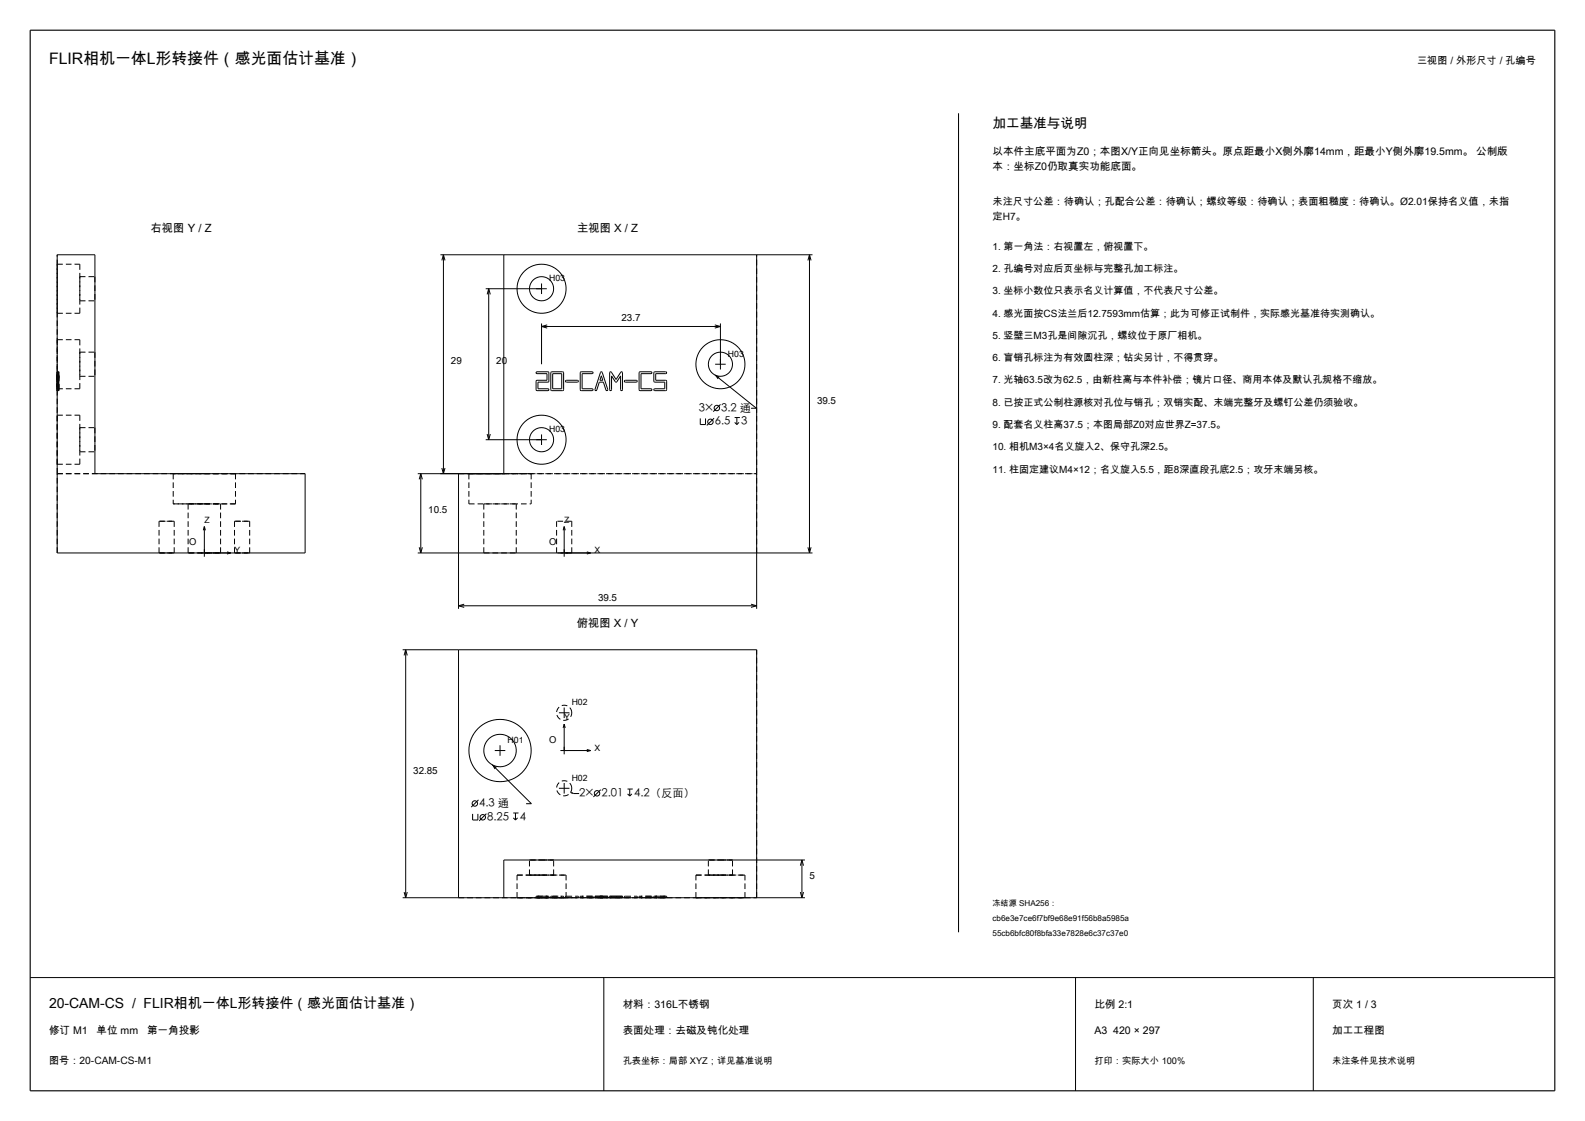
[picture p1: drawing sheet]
<svg xmlns="http://www.w3.org/2000/svg" width="420mm" height="297mm" viewBox="0 0 420 297" stroke-linecap="round" stroke-linejoin="round" font-family="sans-serif">
<path d="M8 8h404v281h-404z" fill="none" stroke="#000" stroke-width=".3"/>
<g fill="none" stroke="#000" stroke-width=".26">
<path d="M254 30v217M15.1 67.5h10.1v58h55.7v21h-65.8zM116.7 67.5h98.6M117.5 67.5v58M117.5 67.5l-.4 1.5M117.5 67.5l.4 1.5M128.7 76.5h16.2M129.5 76.5v40M129.5 76.5l-.4 1.5M129.5 76.5l.4 1.5M133.5 67.5v58M143.5 75.1v2.8"/>
<path d="M200.5 67.5v93.8M214.5 67.5v79M214.5 67.5l-.4 1.5M214.5 67.5l.4 1.5M142.2 98.5l3.2 .1-.1 2.6h-2.8v1.8h2.7l.2 .1-.1 .4-3.2-.1 .1-2.6h2.8v-1.8h-2.7l-.3-.2zM143.5 85.7v10.8M143.5 86.5h47.4M143.5 86.5l1.5 .4M145 86.1l-1.5 .4M146 98.6h3.3l-.1 4.9-3.2-.1zM146.5 99h2.4v4h-2.4zM153.8 98.6h3.3l-.2 .4h-2.6v4h2.6l.3 .3-.2 .2-3.2-.1z"/>
<path d="M159.2 98.6l.4 .1 1.4 4.5-.1 .3-.3-.2-.7-2.1h-1.1l-.7 2.1-.1 .2-.3-.2zM159.4 99.6l.3 1.2h-.7zM161.7 98.5l.3 .1 1.2 1.9 1.3-1.9h.4l-.1 4.9-.3-.2v-3.7l-1.3 1.6-1.2-1.6v3.7l-.2 .2-.2-.1zM169.4 98.6h3.3l-.2 .4h-2.6v4h2.6l.2 .1-.1 .4-3.2-.1zM173.3 98.6h3.3l-.2 .4h-2.6v1.8l2.8 .1-.1 2.6-3.2-.1 .2-.4h2.6v-1.8l-2.8-.1zM189.4 86.1l1.5 .4M189.5 99.4l10.9 8.8h-1.4M189.5 96.5h2.8M190.9 85.7v12.2M190.9 86.5l-1.5 .4M128.7 116.5h16.2M129.1 115l.4 1.5"/>
<path d="M129.9 115l-.4 1.5M143.5 115.1v2.8M149.9 100.9l3.1-.1 .2 .2-.2 .2h-2.9zM165.5 100.9l3.1-.1 .2 .2-.2 .2h-2.9zM185.6 110.9v1.6h1.4v-1.6M189.2 110.8l-1.9 1.9M190.9 107.1l-1.9 2M194.7 110.6h1.4M194.7 111.9l.6 .6M195.3 110.6v1.9M195.8 111.9l-.5 .6M54.2 139.5v8"/>
<path d="M54.2 139.5l-.3 1M54.2 139.5l.2 1M110.7 125.5h22.8M111.5 125.5v21M111.5 125.5l-.4 1.5M111.5 125.5l.4 1.5M117.1 124l.4 1.5M117.9 124l-.4 1.5M121.5 125.5v35.8M124.2 125.5h9.3M149.5 139.5v8M149.5 139.5l-.3 1"/>
<path d="M149.5 139.5l.3 1M60.1 146.2l1.1 .3-1.1 .3M110.7 146.5h104.6M111.1 145l.4 1.5M111.9 145l-.4 1.5M155.5 146.2l1 .3-1 .3M214.1 145l.4 1.5M214.9 145l-.4 1.5M106.7 172.2h93.8v65.7M107.5 172.2v65.7M107.5 172.2l-.4 1.5M107.5 172.2l.4 1.5"/>
<path d="M121.5 172.2v65.7M121.5 160.5h79M121.5 160.5l1.5 .4M123 160.1l-1.5 .4M199 160.1l1.5 .4M200.5 160.5l-1.5 .4M131.1 198.8h2.8M132.5 197.4v2.8M148.1 188.9h2.8M148.5 198.8h8M149.5 187.5v2.8M149.5 191.9v8"/>
<path d="M149.5 191.9l-.3 1M149.5 191.9l.3 1M155.5 198.6l1 .2M156.5 198.8l-1 .3M125.2 215.6v1.7h1.4v-1.7M126.8 211.9l-1.9 1.9M128.9 215.6l-1.9 1.9M130.4 202.6l10.4 10.3h-1.4M136 215.4h1.4M136 216.7l.6 .6M136.6 215.4v1.9M137.2 216.7l-.6 .6"/>
<path d="M148.1 208.9h2.8M149.5 207.5v2.8M151.2 210l.8 .2h1.5M159.2 209.2l-2 1.9M166.3 209h1.4M166.3 210.3l.6 .6M166.9 209v1.9M167.4 210.3l-.5 .6M106.7 237.9h106.6M107.1 236.3l.4 1.6M107.9 236.3l-.4 1.6M212.1 236.3l.4 1.6"/>
<path d="M212.5 227.9v10M212.5 227.9l-.4 1.4M212.5 227.9l.4 1.4M212.9 236.3l-.4 1.6M213.3 227.9h-79.8v10M8 259h404M160 259v30M285 259v30M348 259v30"/>
<circle cx="143.5" cy="76.5" r="3.2"/>
<circle cx="143.5" cy="76.5" r="6.5"/>
<circle cx="190.9" cy="96.5" r="6.5"/>
<circle cx="190.9" cy="96.5" r="3.2"/>
<circle cx="143.5" cy="116.5" r="3.2"/>
<circle cx="143.5" cy="116.5" r="6.5"/>
<circle cx="188.3" cy="111.8" r=".72"/>
<circle cx="190" cy="108.1" r=".72"/>
<circle cx="132.5" cy="198.8" r="8.2"/>
<circle cx="132.5" cy="198.8" r="4.3"/>
<circle cx="125.8" cy="212.9" r=".72"/>
<circle cx="127.9" cy="216.5" r=".72"/>
<circle cx="158.2" cy="210.2" r=".72"/>
</g>
<g fill="none" stroke="#000" stroke-width=".26" stroke-dasharray="1.5 .8" stroke-linecap="butt">
<path d="M15.1 70v13M15.1 70h6.1M21.2 70v13M21.2 73.3v6.4M21.2 73.3h4M21.2 79.7h4M25.2 73.3v6.4M15.1 99v-.5M15.1 99v1.8M15.1 98.5v.3M15.1 98.7v4.5M15.1 98.7v-.2"/>
<path d="M15.1 99.6v1.5M15.1 98.6v-.1M15.1 98.6v1.9M15.1 90v13M15.1 98.5h.4M15.1 99h.4M15.1 99.6h.4M15.1 90h6.1M15.1 99.6v1.2M15.1 83h6.1M15.5 99v-.5M15.5 98.5v.3"/>
<path d="M15.5 98.8v2.2M15.5 99v4M15.5 98.7v-.2M15.5 98.5v.1M15.5 98.6v1.9M15.5 99.6v1.5M21.2 90v13M21.2 93.3v6.4M21.2 93.3h4M21.2 99.7h4M25.2 93.3v6.4M15.1 110v13"/>
<path d="M15.1 101v-.2M15.1 101v2.3M15.1 103.5v-.2M15.1 103v.5M15.1 103v-1.8M15.1 101v.2M15.1 101v-2.2M15.1 103.3v-4.5M15.1 101.2v-.4M15.1 103v-4M15.1 103.3v.2M15.1 103.5v-.3"/>
<path d="M15.1 103.3v-2.1M15.1 103.3v-3.7M15.1 101.1v.1M15.1 110h6.1M15.1 101.2h.4M15.1 103.5h.4M15.1 100.8h.4M15.1 103h6.1M15.5 101v.2M15.5 101.2v1.8M15.5 103h-.4M15.5 103v.5"/>
<path d="M15.5 103.5v-.2M15.5 103.3v-2.3M15.5 101v-.2M15.5 100.8v-1.8M15.5 103.3v-4.5M15.5 101.2v-.4M15.5 103.3v.2M15.5 103.5v-.3M15.5 103.2v-4.5M15.5 103.3v-2.1M15.5 100.5h-.4M15.5 103.3v-3.7"/>
<path d="M15.5 101.1v.1M15.5 100.8v-1.2M21.2 110v13M21.2 113.3v6.4M21.2 113.3h4M21.2 119.7h4M25.2 113.3v6.4M15.1 125.5h65.8M15.1 125.5v-58M15.1 125.5h10.1M15.1 123h6.1M42.1 138.1h2"/>
<path d="M44.1 138.1h2.1M45.9 125.5h8.3M45.9 133.5h8.3M45.9 125.5v8M46.2 138.1h-4.1M49.9 133.5h4.3M49.9 133.5v13M54.2 125.5h8.2M54.2 133.5h8.2M54.2 133.5h4.2M58.4 133.5h-8.5M58.4 133.5v13"/>
<path d="M62.1 138.1h2M62.4 125.5h-16.5M62.4 133.5h-16.5M62.4 125.5v8M64.1 138.1h2.1M66.2 138.1h-4.1M121.5 125.5h79M124.2 125.5h16.6M124.2 125.5v8M124.2 133.5h16.6M128.2 133.5v13M128.2 133.5h8.6"/>
<path d="M133.5 125.5h67M136.8 133.5v13M140.8 125.5h-7.3M140.8 125.5v8M151.5 138.1h-4M200.5 125.5v-58M15.1 146.5v-21M42.1 146.5h2M42.1 146.5v-8.4M44.1 146.5h2.1M46.2 146.5h-4.1M46.2 146.5v-8.4"/>
<path d="M49.9 146.5h4.3M54.2 146.5h4.2M58.4 146.5h-8.5M62.1 146.5h2M62.1 146.5v-8.4M64.1 146.5h2.1M66.2 146.5h-4.1M66.2 146.5v-8.4M128.2 146.5h8.6M147.5 146.5v-8.4M151.5 146.5h-4M151.5 146.5v-8.4"/>
<path d="M200.5 146.5v-21M151.5 188.9a2.01 2.01 0 0 0-2.9-1.9 2.01 2.01 0 0 0-.3 3.4 2.01 2.01 0 0 0 3.2-1.2v-.3M151.5 208.9a2.01 2.01 0 0 0-2.9-1.9 2.01 2.01 0 0 0-.3 3.4 2.01 2.01 0 0 0 3.2-1.2v-.3M121.5 237.9h79M137 237.9h6.5M137 231.8h6.5M137 237.9v-6.1M140.3 227.9h3.2M140.3 231.8h3.2M140.3 231.8v-3.9M142 237.9v-.4M142.3 237.9h-.3"/>
<path d="M142.3 237.9h2.7M142.3 237.9h2.9M142.3 237.5h-.3M142.3 237.5h2.9M142.3 237.5h2.7M142.5 237.5v.4M143.5 237.9h6.5M143.5 231.8h6.5M143.5 227.9h3.2M143.5 231.8h3.2M145 237.9v-.4M145.2 237.9h.2"/>
<path d="M145.2 237.9h-2.7M145.2 237.5h.2M145.2 237.5h-2.7M145.4 237.9v-.4M145.9 237.9v-.4M146.2 237.9h-.3M146.2 237.9h2.9M146.2 237.5h-.3M146.2 237.5h2.9M146.5 237.5h2.4M146.5 237.5v.4M146.7 227.9h-6.4"/>
<path d="M146.7 231.8h-6.4M146.7 231.8v-3.9M148.9 237.9v-.4M148.9 237.9h-2.4M149.1 237.5h.2M149.3 237.9h-.2M149.3 237.9v-.4M149.9 237.9v-.4M150 237.9h-13M150 231.8h-13M150 237.9v-6.1M150.1 237.9h-.2"/>
<path d="M150.1 237.9h2.9M150.1 237.5h-.2M150.1 237.5h2.9M153 237.9h.2M153 237.5h.2M153.2 237.9v-.4M153.8 237.9h.2M153.8 237.9v-.4M154 237.5h-.2M154.3 237.5v.4M156.9 237.9h.3M156.9 237.9h-2.9"/>
<path d="M156.9 237.9h-2.6M156.9 237.5h.3M156.9 237.5h-2.6M156.9 237.5h-2.9M157.2 237.9v-.4M157.7 237.9v-.4M157.7 237.9h1.4M157.7 237.5h1.4M158.1 237.9h-.4M158.1 237.9h.7M158.1 237.5h-.4M158.8 237.9h1.1"/>
<path d="M158.8 237.9v-.4M158.8 237.5h-.7M159 237.5h.7M159 237.5v.4M159 237.9h.4M159.1 237.9h.5M159.1 237.5h.5M159.4 237.5h-.4M159.4 237.9v-.4M159.4 237.9h.3M159.6 237.9h1.4M159.7 237.5h-.3"/>
<path d="M159.7 237.9v-.4M159.7 237.9h-.7M159.9 237.9h.7M159.9 237.5v.4M159.9 237.5h-1.1M160.6 237.5h-.7M161 237.5h-1.4M161.1 237.9h-.5M161.1 237.5h-.5M161.1 237.9v-.4M161.6 237.9h.4M161.6 237.9v-.4"/>
<path d="M161.6 237.5h.4M162 237.5h1.2M162 237.9h-.4M162 237.9h1M162 237.5h-.4M162 237.9v-.4M163 237.5h-1M163.2 237.9h-1.2M163.2 237.5v.4M163.2 237.5h1.3M163.5 237.9h-.5M163.5 237.9h1"/>
<path d="M163.5 237.5h-.5M164.5 237.9v-.4M164.5 237.5h-1M164.5 237.9h.4M164.5 237.9h-1.3M164.5 237.5h.4M164.9 237.9h-.4M164.9 237.9v-.4M164.9 237.5h-.4M165.4 237.9v-.4M165.7 237.9h-.3M165.7 237.9h2.9"/>
<path d="M165.7 237.5h-.3M165.7 237.5h2.9M168.6 237.9h.2M168.6 237.5h.2M168.8 237.9v-.4M169.3 237.9h.3M169.3 237.9v-.4M169.6 237.5h-.3M169.9 237.5v.4M172.5 237.9h.2M172.5 237.9h-2.9M172.5 237.9h-2.6"/>
<path d="M172.5 237.5h.2M172.5 237.5h-2.6M172.5 237.5h-2.9M172.7 237.9v-.4M173.3 237.9h.2M173.3 237.9v-.4M173.5 237.9h2.6M173.5 237.5h-.2M173.5 237.5h2.6M173.8 237.5v.4M176.1 237.9v-.4M176.4 237.9h.3"/>
<path d="M176.4 237.9h-2.9M176.4 237.9h-2.6M176.4 237.5h.3M176.4 237.5h-2.6M176.4 237.5h-2.9M176.7 237.9v-.4M184.4 237.9h6.5M184.4 231.8h6.5M184.4 237.9v-6.1M187.7 227.9h3.2M187.7 231.8h3.2M187.7 231.8v-3.9"/>
<path d="M190.9 237.9h6.5M190.9 231.8h6.5M190.9 227.9h3.2M190.9 231.8h3.2M194.1 227.9h-6.4M194.1 231.8h-6.4M194.1 231.8v-3.9M197.4 237.9h-13M197.4 231.8h-13M197.4 237.9v-6.1M200.5 237.9v-65.7"/>
</g>
<path d="M189.5 99.4l1.2 .4-.5 .7zM130.4 202.6l1.2 .6-.6 .6zM151.2 210h.6l-.1 .3z" fill="#000"/>
<text font-size="4.2" x="13" y="17">FLIR相机一体L形转接件（感光面估计基准）</text>
<text font-size="3.7" x="13" y="267">20-CAM-CS / FLIR相机一体L形转接件（感光面估计基准）</text>
<text font-size="3.6" x="263" y="34">加工基准与说明</text>
<g font-size="3">
<text x="39.9" y="61.5">右视图 Y / Z</text>
<text x="152.9" y="61.5">主视图 X / Z</text>
<text x="185.2" y="109.1">3×</text>
<text x="189.4" y="112.7">6.5</text>
<text x="191.1" y="109.1">3.2 通</text>
<text x="196.4" y="112.7">3</text>
<text x="152.8" y="166.2">俯视图 X / Y</text>
<text x="127" y="213.8">4.3 通</text>
<text x="153.5" y="211.1">2× 2.01</text>
<text x="168" y="211.1">4.2（反面）</text>
<text x="129.1" y="217.5">8.25</text>
<text x="137.7" y="217.5">4</text>
</g>
<g font-size="2.8">
<text x="263" y="41">以本件主底平面为Z0；本图X/Y正向见坐标箭头。原点距最小X侧外廓14mm，距最小Y侧外廓19.5mm。 公制版</text>
<text x="263" y="45.1">本：坐标Z0仍取真实功能底面。</text>
<text x="165" y="267">材料：316L不锈钢</text>
<text x="290" y="267">比例 2:1</text>
<text x="353" y="267">页次 1 / 3</text>
<text x="13" y="274">修订 M1</text>
<text x="25.6" y="274">单位 mm</text>
<text x="39" y="274">第一角投影</text>
<text x="165" y="274">表面处理：去磁及钝化处理</text>
<text x="290" y="274">A3 420 × 297</text>
<text x="353" y="274">加工工程图</text>
</g>
<g font-size="2.7">
<text x="375.5" y="17">三视图 / 外形尺寸 / 孔编号</text>
<text x="263" y="54.2">未注尺寸公差：待确认；孔配合公差：待确认；螺纹等级：待确认；表面粗糙度：待确认。Ø2.01保持名义值，未指</text>
<text x="263" y="58.2">定H7。</text>
<text x="13" y="282">图号：20-CAM-CS-M1</text>
</g>
<g font-size="2.6">
<text x="263" y="66.2">1. 第一角法：右视置左，俯视置下。</text>
<text x="263" y="72.1">2. 孔编号对应后页坐标与完整孔加工标注。</text>
<text x="263" y="78">3. 坐标小数位只表示名义计算值，不代表尺寸公差。</text>
<text x="263" y="83.9">4. 感光面按CS法兰后12.7593mm估算；此为可修正试制件，实际感光基准待实测确认。</text>
<text x="164.7" y="85.1">23.7</text>
<text x="263" y="89.8">5. 竖壁三M3孔是间隙沉孔，螺纹位于原厂相机。</text>
<text x="263" y="95.7">6. 盲销孔标注为有效圆柱深；钻尖另计，不得贯穿。</text>
<text x="119.5" y="96.5">29</text>
<text x="131.5" y="96.5">20</text>
<text x="263" y="101.6">7. 光轴63.5改为62.5，由新柱高与本件补偿；镜片口径、商用本体及默认孔规格不缩放。</text>
<text x="216.5" y="107">39.5</text>
<text x="263" y="107.5">8. 已按正式公制柱源核对孔位与销孔；双销实配、末端完整牙及螺钉公差仍须验收。</text>
<text x="263" y="113.4">9. 配套名义柱高37.5；本图局部Z0对应世界Z=37.5。</text>
<text x="263" y="119.3">10. 相机M3×4名义旋入2、保守孔深2.5。</text>
<text x="263" y="125.2">11. 柱固定建议M4×12；名义旋入5.5，距8深直段孔底2.5；攻牙末端另核。</text>
<text x="113.5" y="136">10.5</text>
<text x="158.5" y="159.1">39.5</text>
<text x="109.5" y="205">32.85</text>
<text x="214.5" y="232.9">5</text>
</g>
<g font-size="2.5">
<text x="50.2" y="144.5">O</text>
<text x="145.5" y="144.5">O</text>
<text x="145.5" y="196.8">O</text>
<text x="165" y="282">孔表坐标：局部 XYZ；详见基准说明</text>
<text x="290" y="282">打印：实际大小 100%</text>
<text x="353" y="282">未注条件见技术说明</text>
</g>
<g font-size="2.3">
<text x="145.5" y="74.5">H03</text>
<text x="192.9" y="94.5">H03</text>
<text x="145.5" y="114.5">H03</text>
<text x="54.2" y="138.5">Z</text>
<text x="149.5" y="138.5">Z</text>
<text x="62.1" y="146.5">Y</text>
<text x="157.5" y="146.5">X</text>
<text x="149.5" y="190.9">Y</text>
<text x="151.5" y="186.9">H02</text>
<text x="134.5" y="196.8">H01</text>
<text x="157.5" y="198.8">X</text>
<text x="151.5" y="206.9">H02</text>
</g>
<g font-size="2.1">
<text x="263" y="240">冻结源 SHA256：</text>
<text x="263" y="244">cb6e3e7ce6f7bf9e68e91f56b8a5985a</text>
<text x="263" y="248">55cb6bfc80f8bfa33e7828e6c37c37e0</text>
</g>
</svg>
